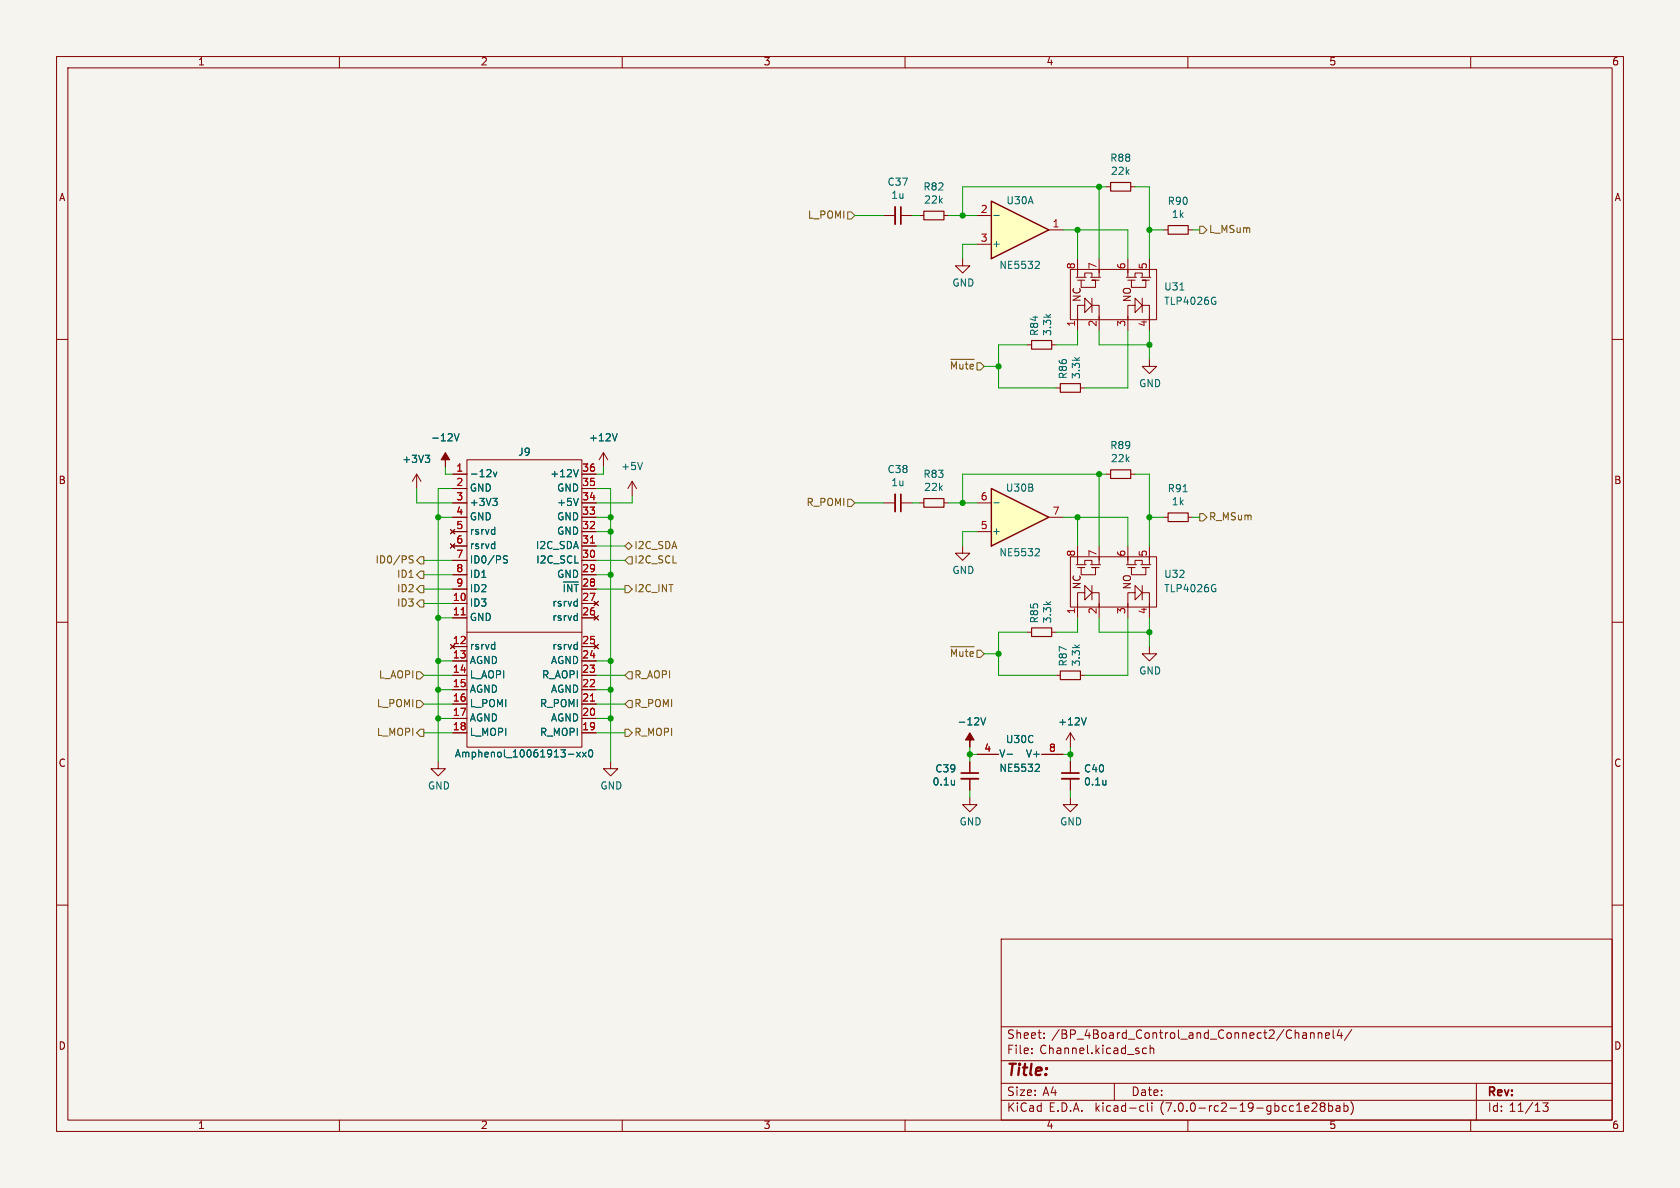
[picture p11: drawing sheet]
<svg xmlns="http://www.w3.org/2000/svg" width="297mm" height="210mm" viewBox="0 0 297 210" stroke-linecap="round" stroke-linejoin="round" font-family="sans-serif">
<path d="M0 0h297v210h-297z" fill="#f5f4ef" stroke="#f5f4ef" stroke-width=".18"/>
<g fill="none" stroke="#840000" stroke-width=".18">
<path d="M10 10h277v190h-277zM12 12h273v186h-273zM60 10v2M110 10v2M160 10v2M210 10v2M260 10v2M10 60h2M205.7 40.6h.8M210.1 40.6h.7M285 60h2M106.7 80l-.8 1.3"/>
<path d="M106.7 80v2.6M106.7 80l.7 1.3M10 110h2M285 110h2M10 160h2M285 160h2M177 166h108v32h-108zM60 198v2M110 198v2M160 198v2M177 194.5h108M177 191.5h108"/>
<path d="M177 187.5h108M177 181.5h108M182.4 186.1v.2M182.4 185.3v.2M184.6 183.4v.2M184.6 182.6v.2M197 191.5v3M201.8 195.5h.4M202 186l.3 .3 .4-.1M202.2 196.4l-.4 .1M202.7 185.3h-.4l-.3 .2M202.8 195v1.2l.3 .3"/>
<path d="M203.3 185.4l.2-.1h.4l.1 1M203.3 184.8v1.5M203.6 195v.1M203.6 195.5v1M210 198v2M230.5 182.6h.3l.2 .2v.8M231 183.5l-.5 .1M231 182.9l-.5 .1M231.7 182.7l.2-.1h.4v1M231.7 182.6v1M232 195.1l.5-.1 .2 .1 .1 .3-.9 1.1h.9M233 182.7l.3-.1h.3l.1 1"/>
<path d="M233 182.6v1M233.7 195.6l-.3 .3 .1 .4 .2 .2h.3l.2-.3v-.5l-.2-.1M233.7 195.6l-.3-.3 .3-.3h.3l.2 .2-.2 .4M233.7 195.6h.3M234.3 183.1l.7-.2v-.3h-.5l-.2 .2 .1 .7h.6M234.9 195.5h.4l.3 .2v.5l-.1 .2h-.6M234.9 195v1.5M235.7 182.1v1.2l.2 .3M236.2 195.5h.6l.1 1M236.8 182l-.4 1.1h.9M236.9 195.8l-.5 .1a.29 .29 0 0 0-.2 .3 .29 .29 0 0 0 .2 .3l.5-.1M237.1 182.6v1"/>
<path d="M237.6 195.5h.4l.3 .2v.5l-.1 .2h-.6M237.6 195v1.5M238.8 194.7a1.72 1.72 0 0 1 0 2.3M239 182l-1.3 1.9M260 198v2M261 191.5v6.5M272.8 195h.9l-.5 .5 .4 .2v.6l-.2 .2h-.4l-.2-.2"/>
</g>
<path d="M109.1 76.7l-.4 1.2" fill="none" stroke="#006464" stroke-width=".18"/>
<path d="M206.5 39.9h3.6v1.5h-3.6z" fill="none" stroke="#840000" stroke-width=".2"/>
<path d="M175.3 86.4l10.1 5-10.1 5.1z" fill="#ffffc2"/>
<path d="M175.3 86.4l10.1 5-10.1 5.1z" fill="none" stroke="#840000" stroke-width=".25"/>
<g fill="none" stroke="#840000" stroke-width=".18">
<path d="M156.2 38.1h2M159.3 38.1h2M195.6 33h.7M199.9 33h.8M170.2 45.7v1.3h1.2l-1.2 1.3-1.3-1.3h1.3M189.2 47.6h15.3v8.9h-15.3zM190.2 49h1.8M190.5 45.7v3.2M190.5 55.9v2.5M190.5 49.5h1.3M191.1 49.5v1.3h2.6v-1.3h-.7h1.3M191.8 48.9v-.6h1.2v.6"/>
<path d="M191.8 54v-1.3l1.2 1.3-1.2 1.2v-1.2h-1.3v2.5M192.8 49h1.8M193 54h1.3v2.5M193 52.7v2.5M194.3 45.7v3.2M194.3 55.9v2.5M199.1 49h1.8M199.4 45.7v3.2M199.4 55.9v2.5M199.4 49.5h1.3M200 49.5v1.3h2.6v-1.3h-.7h1.3M200.7 48.9v-.6h1.2v.6"/>
<path d="M200.7 54v-1.3l1.2 1.3-1.2 1.2v-1.2h-1.3v2.5M201.7 49h1.8M201.9 54h1.3v2.5M201.9 52.7v2.5M203.2 45.7v3.2M203.2 55.9v2.5M181.6 61h.8M185.9 61h.8M186.7 68.6h.8M191 68.6h.8M203.2 63.5v1.3h1.3l-1.3 1.2-1.3-1.2h1.3M73.7 83.8l-.8 1.3"/>
<path d="M73.7 83.8v2.6M73.7 83.8l.7 1.3M79.6 93.6l.8 .8M79.6 96.1l.8 .8M80 94h2.5M80 88.9h2.5M80 91.4h2.5M80 83.8h2.5M80 86.4h2.5M80 99.1h2.5M80 96.5h2.5M80.4 93.6l-.8 .8"/>
<path d="M80.4 96.1l-.8 .8M82.5 81.3h20.4v50.8h-20.4zM102.9 94h2.5M102.9 88.9h2.5M102.9 91.4h2.5M102.9 83.8h2.5M102.9 86.4h2.5M102.9 99.1h2.5M102.9 96.5h2.5M111.8 85.1l-.8 1.3M111.8 85.1v2.5M111.8 85.1l.7 1.3"/>
<path d="M172.7 94h2.6M172.7 88.9h2.6M185.4 91.4h2.6M189.2 98.4h15.3v8.9h-15.3zM190.2 99.8h1.8M190.5 96.5v3.2M191.8 99.7v-.6h1.2v.6M192.8 99.8h1.8M194.3 96.5v3.2M195.6 83.8h.7M199.1 99.8h1.8M199.4 96.5v3.2"/>
<path d="M199.9 83.8h.8M200.7 99.7v-.6h1.2v.6M201.7 99.8h1.8M203.2 96.5v3.2M205.7 91.4h.8M210.1 91.4h.7M79.6 113.9l.8 .8M80 106.7h2.5M80 109.2h2.5M80 114.3h2.5M80 116.8h2.5M80 119.4h2.5"/>
<path d="M80 104.1h2.5M80 101.6h2.5M80.4 113.9l-.8 .8M82.5 111.8h20.4M102.9 106.7h2.5M102.9 109.2h2.5M102.9 114.3h2.5M102.9 116.8h2.5M102.9 119.4h2.5M102.9 104.1h2.5M102.9 101.6h2.5M105 113.9l.8 .8"/>
<path d="M105 108.8l.8 .8M105 106.3l.8 .8M105.8 113.9l-.8 .8M105.8 108.8l-.8 .8M105.8 106.3l-.8 .8M181.6 111.8h.8M185.9 111.8h.8M190.5 100.3h1.3M190.5 106.7v2.5M191.1 100.3v1.3h2.6v-1.3h-.7h1.3M191.8 104.8v-1.3l1.2 1.3-1.2 1.2v-1.2h-1.3v2.5M193 104.8h1.3v2.5"/>
<path d="M193 103.5v2.5M194.3 106.7v2.5M199.4 100.3h1.3M199.4 106.7v2.5M200 100.3v1.3h2.6v-1.3h-.7h1.3M200.7 104.8v-1.3l1.2 1.3-1.2 1.2v-1.2h-1.3v2.5M201.9 104.8h1.3v2.5M201.9 103.5v2.5M203.2 114.3v1.3h1.3l-1.3 1.2-1.3-1.2h1.3M203.2 106.7v2.5M80 121.9h2.5M80 124.5h2.5"/>
<path d="M80 127h2.5M80 129.5h2.5M102.9 121.9h2.5M102.9 124.5h2.5M102.9 127h2.5M102.9 129.5h2.5M171.4 134.6v2.1M171.4 137.7v2M189.2 134.6v2.1M189.2 137.7v2M171.4 141v1.2h1.3l-1.3 1.3-1.2-1.3h1.2M189.2 141v1.2h1.3l-1.3 1.3-1.2-1.3h1.2"/>
</g>
<g fill="none" stroke="#006464" stroke-width=".18">
<path d="M208.6 51.3h.7M214.7 53.3h.2v.4l-.2 .1M214.8 52.5l.1 .1M80.3 76.7l.4 1.2 .5-1.2M75.2 80.5h.8l-.5 .5M75.7 81l.3 .2v.3l-.3 .2M87.1 88.1h.8l-.4 .5M87.2 83.4l.3 .9 .3-.9M87.8 88.6l.1 .2-.1 .5M89.1 98.3h.6M89.1 98.8l.5 .2 .1 .2-.1 .3h-.4M102.2 88.1l-.4 1.3"/>
<path d="M102.2 83l-.4 1.3M113.6 81.7l-.4 1.3M175.7 88.9h1M183.5 97l.3 .2-.1 .3-.7 .8h.8M99.8 103.3v1.3M101.1 103.3v1.3l-.7-1.3v1.3M101.5 103.3h.7M101.9 103.3v1.3M101.9 113.9l.2 .1M101.9 108.8l.2 .1M101.9 106.3l.2 .1M102.1 105.9v1.2"/>
<path d="M102.1 108.4v1.3M102.1 113.5v1.3M102.1 114.7l-.2 .1M102.1 109.6l-.2 .1M102.1 107.1h-.2M214.7 104.1h.2v.4l-.2 .1M214.8 103.3l.1 .1M100.5 133.3h.9M101.9 133l.7 .8M102.6 133l-.7 .8M103 133l.6 .8M103.6 133l-.6 .8"/>
<path d="M104.2 132.7l.2-.2a.68 .68 0 0 1 .4 .7 .68 .68 0 0 1-.4 .6l-.2-.1-.2-.4z"/>
</g>
<path d="M196.3 32.3h3.6v1.5h-3.6zM182.4 60.2h3.5v1.5h-3.5zM187.5 67.8h3.5v1.5h-3.5zM196.3 83.1h3.6v1.5h-3.6zM206.5 90.7h3.6v1.5h-3.6zM182.4 111h3.5v1.5h-3.5z" fill="none" stroke="#840000" stroke-width=".2"/>
<path d="M78.7 80l.8 1.3h-.8v1.3v-1.3h-.7z" fill="#840000" stroke="#840000" stroke-width=".18"/>
<path d="M158.2 36.6v3M169.9 137.7h3.1M187.7 137.7h3.1" fill="none" stroke="#840000" stroke-width=".33"/>
<path d="M159.3 36.6v3M169.9 136.7h3.1M187.7 136.7h3.1" fill="none" stroke="#840000" stroke-width=".3"/>
<path d="M104.4 96h.7M81.5 108.7h.7M104.4 123.9h.7" fill="none" stroke="#a90000" stroke-width=".18"/>
<path d="M175.3 35.6l10.1 5-10.1 5.1z" fill="#ffffc2"/>
<path d="M175.3 35.6l10.1 5-10.1 5.1z" fill="none" stroke="#840000" stroke-width=".25"/>
<g fill="none" stroke="#840000" stroke-width=".18">
<path d="M162.6 38.1h.7M166.9 38.1h.7M172.7 38.1h2.6M172.7 43.2h2.6M185.4 40.6h2.6M79.6 93.6l.8 .8M79.6 96.1l.8 .8M80 88.9h2.5M80 83.8h2.5M80 86.4h2.5M80 99.1h2.5M80 96.5h2.5"/>
<path d="M80 94h2.5M80 91.4h2.5M80.4 93.6l-.8 .8M80.4 96.1l-.8 .8M102.9 88.9h2.5M102.9 83.8h2.5M102.9 86.4h2.5M102.9 99.1h2.5M102.9 96.5h2.5M102.9 94h2.5M102.9 91.4h2.5M156.2 88.9h2"/>
<path d="M159.3 88.9h2M162.6 88.9h.7M166.9 88.9h.7M170.2 96.5v1.3h1.2l-1.2 1.3-1.3-1.3h1.3M79.6 113.9l.8 .8M80 119.4h2.5M80 106.7h2.5M80 109.2h2.5M80 114.3h2.5M80 116.8h2.5M80 104.1h2.5M80 101.6h2.5"/>
<path d="M80.4 113.9l-.8 .8M102.9 119.4h2.5M102.9 106.7h2.5M102.9 109.2h2.5M102.9 114.3h2.5M102.9 116.8h2.5M102.9 104.1h2.5M102.9 101.6h2.5M105 113.9l.8 .8M105 108.8l.8 .8M105 106.3l.8 .8M105.8 113.9l-.8 .8"/>
<path d="M105.8 108.8l-.8 .8M105.8 106.3l-.8 .8M186.7 119.4h.8M191 119.4h.8M77.5 134.6v1.3h1.2l-1.2 1.3-1.3-1.3h1.3M80 121.9h2.5M80 124.5h2.5M80 127h2.5M80 129.5h2.5M102.9 121.9h2.5M102.9 124.5h2.5M102.9 127h2.5"/>
<path d="M102.9 129.5h2.5M107.9 134.6v1.3h1.3l-1.3 1.3-1.2-1.3h1.2M171.4 134.6v2.1M171.4 137.7v2M172.7 133.4h3.8M184.1 133.4h3.9M189.2 129.5l-.7 1.3M189.2 129.5v2.6M189.2 134.6v2.1M189.2 137.7v2M189.2 129.5l.8 1.3"/>
</g>
<g fill="none" stroke="#006464" stroke-width=".18">
<path d="M175.7 38.1h1M183.5 46.2l.3 .2-.1 .3-.7 .8h.8M80.3 76.7l.4 1.2 .5-1.2M109.1 76.7l-.4 1.2M75.2 80.5h.8l-.5 .5M75.7 81l.3 .2v.3l-.3 .2M87.1 88.1h.8l-.4 .5M87.2 83.4l.3 .9 .3-.9M87.8 88.6l.1 .2-.1 .5M89.1 98.8l.5 .2 .1 .2-.1 .3h-.4M89.1 98.3h.6M102.2 88.1l-.4 1.3"/>
<path d="M102.2 83l-.4 1.3M99.8 103.3v1.3M101.1 103.3v1.3l-.7-1.3v1.3M101.5 103.3h.7M101.9 103.3v1.3M101.9 113.9l.2 .1M101.9 108.8l.2 .1M101.9 106.3l.2 .1M102.1 105.9v1.2M102.1 108.4v1.3M102.1 113.5v1.3M102.1 114.7l-.2 .1"/>
<path d="M102.1 109.6l-.2 .1M102.1 107.1h-.2M100.5 133.3h.9M101.9 133l.7 .8M102.6 133l-.7 .8M103 133l.6 .8M103.6 133l-.6 .8M104.2 132.7l.2-.2a.68 .68 0 0 1 .4 .7 .68 .68 0 0 1-.4 .6l-.2-.1-.2-.4zM173.4 126.9l.4 1.3 .5-1.3M178 133.3h1M183.5 135.1l.3 .2-.1 .3-.7 .8h.8M192 126.9l-.4 1.3"/>
</g>
<path d="M163.3 37.3h3.6v1.6h-3.6zM163.3 88.1h3.6v1.6h-3.6zM187.5 118.6h3.5v1.5h-3.5z" fill="none" stroke="#840000" stroke-width=".2"/>
<path d="M158.2 87.4v3" fill="none" stroke="#840000" stroke-width=".33"/>
<path d="M159.3 87.4v3" fill="none" stroke="#840000" stroke-width=".3"/>
<path d="M171.4 129.5l.8 1.3h-.8v1.3v-1.3h-.7z" fill="#840000" stroke="#840000" stroke-width=".18"/>
<g fill="none" stroke="#725600" stroke-width=".18">
<path d="M149.9 37.5h.6l.6 .6-.6 .6h-.6zM212.1 40h.6l.7 .6-.7 .7h-.6zM168.1 63.5h4.1M168.2 65.2v-1.2l.4 .9 .5-.9v1.2M170.8 64v1.1M172.7 64.1h.7l.6 .7-.6 .6h-.7zM72.4 98.7l.5 .3 .1 .3-.2 .2h-.5M73 98.3h-.4l-.2 .1M74.3 98.4h.6v1.3h-.6l-.6-.6zM110.5 96.5l.6-.6 .7 .6-.7 .7zM111.1 98.4h.7v1.3h-.7l-.6-.6zM149.9 88.3h.6l.6 .6-.6 .6h-.6z"/>
<path d="M212.1 90.8h.6l.7 .6-.7 .7h-.6zM73.7 118.7h.6l.6 .7-.6 .6h-.6zM74.3 101h.6v1.2h-.6l-.6-.6zM74.3 103.5h.6v1.3h-.6l-.6-.7zM74.3 106h.6v1.3h-.6l-.6-.6zM110.5 103.5h.6l.7 .6-.7 .7h-.6zM111.1 118.7h.7v1.3h-.7l-.6-.6zM168.1 114.3h4.1M168.2 116v-1.2l.4 .9 .5-.9v1.2M170.8 114.8v1.1M172.7 114.9h.7l.6 .7-.6 .6h-.7zM73.7 123.8h.6l.6 .7-.6 .6h-.6z"/>
<path d="M74.3 128.9h.6v1.3h-.6l-.6-.7zM110.5 128.9h.6l.7 .6-.7 .7h-.6zM110.5 124.5l.6-.7h.7v1.3h-.7z"/>
</g>
<g fill="none" stroke="#009600" stroke-width=".18">
<path d="M151.1 38.1h5.1M161.3 38.1h1.3M167.6 38.1h5.1M194.3 33v12.7M195.6 33h-25.4v5.1M200.7 33h2.5v12.7M172.7 43.2h-2.5v2.5M188 40.6h11.4v5.1M190.5 40.6v5.1M190.5 58.4v2.6h-3.8M194.3 58.4v2.6h8.9M199.4 58.4v10.2h-7.6"/>
<path d="M203.2 58.4v5.1M203.2 40.6h2.5M210.8 40.6h1.3M174 64.8h2.5M181.6 61h-5.1v7.6h10.2M73.7 86.4v2.5h6.3M74.9 99.1h5.1M77.5 91.4h2.5M78.7 82.6v1.2h1.3M80 86.4h-2.5v48.2M105.4 94h2.5M105.4 91.4h2.5"/>
<path d="M105.4 86.4h2.5v48.2M105.4 99.1h5.1M105.4 96.5h5.1M106.7 82.6v1.2h-1.3M111.8 87.6v1.3h-6.4M151.1 88.9h5.1M161.3 88.9h1.3M167.6 88.9h5.1M172.7 94h-2.5v2.5M188 91.4h11.4v5.1M190.5 91.4v5.1M194.3 83.8v12.7"/>
<path d="M195.6 83.8h-25.4v5.1M200.7 83.8h2.5v12.7M203.2 91.4h2.5M210.8 91.4h1.3M74.9 119.4h5.1M74.9 104.1h5.1M74.9 101.6h5.1M74.9 106.7h5.1M77.5 116.8h2.5M77.5 109.2h2.5M105.4 119.4h5.1M105.4 116.8h2.5"/>
<path d="M105.4 104.1h5.1M105.4 101.6h2.5M174 115.6h2.5M181.6 111.8h-5.1v7.6h10.2M190.5 109.2v2.6h-3.8M194.3 109.2v2.6h8.9M199.4 109.2v10.2h-7.6M203.2 109.2v5.1M74.9 124.5h5.1M74.9 129.5h5.1M77.5 127h2.5M77.5 121.9h2.5"/>
<path d="M105.4 124.5h5.1M105.4 127h2.5M105.4 129.5h5.1M105.4 121.9h2.5M171.4 132.1v2.5M171.4 139.7v1.3M171.4 133.4h1.3M188 133.4h1.2M189.2 132.1v2.5M189.2 139.7v1.3"/>
</g>
<path d="M104.4 96h.7M81.5 108.7h.7M104.4 123.9h.7" fill="none" stroke="#a90000" stroke-width=".18"/>
<g fill="#009600" stroke="#009600" stroke-width=".18">
<circle cx="107.9" cy="116.8" r=".46"/>
<circle cx="107.9" cy="121.9" r=".46"/>
<circle cx="77.5" cy="91.4" r=".46"/>
<circle cx="107.9" cy="91.4" r=".46"/>
<circle cx="203.2" cy="40.6" r=".46"/>
<circle cx="194.3" cy="33" r=".46"/>
<circle cx="203.2" cy="61" r=".46"/>
<circle cx="170.2" cy="88.9" r=".46"/>
<circle cx="190.5" cy="91.4" r=".46"/>
<circle cx="194.3" cy="83.8" r=".46"/>
<circle cx="203.2" cy="91.4" r=".46"/>
<circle cx="203.2" cy="111.8" r=".46"/>
<circle cx="176.5" cy="115.6" r=".46"/>
<circle cx="171.4" cy="133.4" r=".46"/>
<circle cx="107.9" cy="94" r=".46"/>
<circle cx="189.2" cy="133.4" r=".46"/>
<circle cx="107.9" cy="127" r=".46"/>
<circle cx="107.9" cy="101.6" r=".46"/>
<circle cx="77.5" cy="109.2" r=".46"/>
<circle cx="77.5" cy="116.8" r=".46"/>
<circle cx="77.5" cy="127" r=".46"/>
<circle cx="77.5" cy="121.9" r=".46"/>
<circle cx="170.2" cy="38.1" r=".46"/>
<circle cx="190.5" cy="40.6" r=".46"/>
<circle cx="176.5" cy="64.8" r=".46"/>
</g>
<text font-size="2.8" fill="#840000" x="178" y="190.8">Title:</text>
<g font-size="2.1" fill="#840000">
<text x="178" y="183.9">Sheet:</text>
<text x="185.9" y="183.9">/BP_4Board_Control_and_Connect2/Channel4/</text>
<text x="178" y="186.6">File:</text>
<text x="183.8" y="186.6">Channel.kicad_sch</text>
<text x="178" y="196.8">KiCad</text>
<text x="178" y="194">Size:</text>
<text x="184.3" y="194">A4</text>
<text x="185.4" y="196.8">E.D.A.</text>
<text x="193.7" y="196.8">kicad-cli</text>
<text x="200" y="194">Date:</text>
<text x="205.2" y="196.8">(7.0.0-rc2-19-gbcc1e28bab)</text>
<text x="263" y="194.2">Rev:</text>
<text x="263" y="196.8">Id: 11/13</text>
</g>
<g font-size="1.8" fill="#840000">
<text x="35" y="11.8">1</text>
<text x="85" y="11.8">2</text>
<text x="135" y="11.8">3</text>
<text x="185" y="11.8">4</text>
<text x="235" y="11.8">5</text>
<text x="285" y="11.8">6</text>
<text x="10.4" y="35.8">A</text>
<text x="285.4" y="35.8">A</text>
<text x="191.3" y="53.4" transform="rotate(-90 191.3 53.4)">NC</text>
<text x="200.2" y="53.5" transform="rotate(-90 200.2 53.5)">NO</text>
<text x="10.3" y="85.8">B</text>
<text x="285.3" y="85.8">B</text>
<text x="191.3" y="104.2" transform="rotate(-90 191.3 104.2)">NC</text>
<text x="200.2" y="104.3" transform="rotate(-90 200.2 104.3)">NO</text>
<text x="10.3" y="135.8">C</text>
<text x="285.3" y="135.8">C</text>
<text x="10.3" y="185.8">D</text>
<text x="285.3" y="185.8">D</text>
<text x="35" y="199.8">1</text>
<text x="85" y="199.8">2</text>
<text x="135" y="199.8">3</text>
<text x="185" y="199.8">4</text>
<text x="235" y="199.8">5</text>
<text x="285" y="199.8">6</text>
</g>
<g font-size="1.8" fill="#006464">
<text x="196.2" y="28.9">R88</text>
<text x="156.8" y="33.1">C37</text>
<text x="157.5" y="35.4">1u</text>
<text x="163.2" y="33.9">R82</text>
<text x="196.3" y="31.2">22k</text>
<text x="163.3" y="36.3">22k</text>
<text x="177.9" y="36.4">U30A</text>
<text x="206.4" y="36.5">R90</text>
<text x="207.1" y="38.8">1k</text>
<text x="175.4" y="44">+</text>
<text x="176.6" y="47.8">NE5532</text>
<text x="168.3" y="50.9">GND</text>
<text x="205.7" y="51.6">U31</text>
<text x="183.8" y="59.5" transform="rotate(-90 183.8 59.5)">R84</text>
<text x="186.1" y="59.5" transform="rotate(-90 186.1 59.5)">3.3k</text>
<text x="205.7" y="54.2">TLP4026G</text>
<text x="188.9" y="67.1" transform="rotate(-90 188.9 67.1)">R86</text>
<text x="191.2" y="67.1" transform="rotate(-90 191.2 67.1)">3.3k</text>
<text x="201.3" y="68.7">GND</text>
<text x="71.1" y="82.1">+3V3</text>
<text x="76.1" y="78.3">-12V</text>
<text x="91.6" y="80.8">J9</text>
<text x="104.1" y="78.3">+12V</text>
<text x="109.8" y="83.4">+5V</text>
<text x="156.8" y="83.9">C38</text>
<text x="196.2" y="79.7">R89</text>
<text x="196.3" y="82">22k</text>
<text x="83.1" y="84.6">-12v</text>
<text x="83.1" y="87.2">GND</text>
<text x="83.1" y="89.7">+3V3</text>
<text x="97.2" y="84.6">+12V</text>
<text x="98.4" y="89.7">+5V</text>
<text x="98.4" y="87.2">GND</text>
<text x="157.5" y="86.2">1u</text>
<text x="163.2" y="84.7">R83</text>
<text x="163.3" y="87.1">22k</text>
<text x="177.8" y="87.2">U30B</text>
<text x="206.4" y="87.3">R91</text>
<text x="207.1" y="89.6">1k</text>
<text x="83.1" y="92.3">GND</text>
<text x="83.1" y="94.8">rsrvd</text>
<text x="98.4" y="94.8">GND</text>
<text x="98.4" y="92.3">GND</text>
<text x="175.4" y="94.8">+</text>
<text x="83.1" y="97.3">rsrvd</text>
<text x="83.1" y="99.9">ID0/PS</text>
<text x="94.6" y="97.3">I2C_SDA</text>
<text x="94.7" y="99.9">I2C_SCL</text>
<text x="168.3" y="101.7">GND</text>
<text x="176.6" y="98.6">NE5532</text>
<text x="83.1" y="107.5">ID3</text>
<text x="83.1" y="102.4">ID1</text>
<text x="83.1" y="105">ID2</text>
<text x="97.5" y="107.5">rsrvd</text>
<text x="98.4" y="102.4">GND</text>
<text x="205.7" y="102.4">U32</text>
<text x="205.7" y="105">TLP4026G</text>
<text x="83.1" y="110">GND</text>
<text x="97.5" y="110">rsrvd</text>
<text x="183.8" y="110.3" transform="rotate(-90 183.8 110.3)">R85</text>
<text x="186.1" y="110.3" transform="rotate(-90 186.1 110.3)">3.3k</text>
<text x="83.1" y="115.1">rsrvd</text>
<text x="83.1" y="117.7">AGND</text>
<text x="97.3" y="117.7">AGND</text>
<text x="97.5" y="115.1">rsrvd</text>
<text x="188.9" y="117.9" transform="rotate(-90 188.9 117.9)">R87</text>
<text x="191.2" y="117.9" transform="rotate(-90 191.2 117.9)">3.3k</text>
<text x="201.3" y="119.5">GND</text>
<text x="83.1" y="120.2">L_AOPI</text>
<text x="83.1" y="122.7">AGND</text>
<text x="83.1" y="125.3">L_POMI</text>
<text x="95.3" y="125.3">R_POMI</text>
<text x="95.7" y="120.2">R_AOPI</text>
<text x="97.3" y="122.7">AGND</text>
<text x="83.1" y="127.8">AGND</text>
<text x="83.1" y="130.4">L_MOPI</text>
<text x="95.3" y="130.4">R_MOPI</text>
<text x="97.3" y="127.8">AGND</text>
<text x="169.2" y="128.5">-12V</text>
<text x="177.8" y="131.6">U30C</text>
<text x="187" y="128.5">+12V</text>
<text x="80.3" y="134.2">Amphenol_10061913-xx0</text>
<text x="165.3" y="136.8">C39</text>
<text x="176.6" y="136.7">NE5532</text>
<text x="176.7" y="134.2">V-</text>
<text x="181.2" y="134.2">V+</text>
<text x="191.6" y="136.8">C40</text>
<text x="75.6" y="139.8">GND</text>
<text x="106.1" y="139.8">GND</text>
<text x="164.8" y="139.1">0.1u</text>
<text x="191.6" y="139.1">0.1u</text>
<text x="169.6" y="146.2">GND</text>
<text x="187.4" y="146.2">GND</text>
</g>
<g font-size="1.8" fill="#725600">
<text x="142.7" y="38.9">L_POMI</text>
<text x="213.7" y="41.5">L_MSum</text>
<text x="167.8" y="66.2">~{Mute}</text>
<text x="142.5" y="89.7">R_POMI</text>
<text x="213.7" y="92.3">R_MSum</text>
<text x="66.3" y="99.9">ID0/PS</text>
<text x="112.1" y="97.3">I2C_SDA</text>
<text x="112.1" y="99.9">I2C_SCL</text>
<text x="70.1" y="102.4">ID1</text>
<text x="70.1" y="105">ID2</text>
<text x="70.1" y="107.5">ID3</text>
<text x="112.1" y="105">I2C_INT</text>
<text x="167.8" y="117">~{Mute}</text>
<text x="66.5" y="125.3">L_POMI</text>
<text x="66.9" y="120.2">L_AOPI</text>
<text x="112.1" y="125.3">R_POMI</text>
<text x="112.1" y="120.2">R_AOPI</text>
<text x="66.5" y="130.4">L_MOPI</text>
<text x="112.1" y="130.4">R_MOPI</text>
</g>
<g font-size="1.8" fill="#a90000">
<text x="173.3" y="37.8">2</text>
<text x="186" y="40.4">1</text>
<text x="173.3" y="42.9">3</text>
<text x="190.2" y="47.7" transform="rotate(-90 190.2 47.7)">8</text>
<text x="194.1" y="47.7" transform="rotate(-90 194.1 47.7)">7</text>
<text x="199.1" y="47.7" transform="rotate(-90 199.1 47.7)">6</text>
<text x="202.9" y="47.7" transform="rotate(-90 202.9 47.7)">5</text>
<text x="190.2" y="57.8" transform="rotate(-90 190.2 57.8)">1</text>
<text x="194.1" y="57.8" transform="rotate(-90 194.1 57.8)">2</text>
<text x="199.1" y="57.8" transform="rotate(-90 199.1 57.8)">3</text>
<text x="202.9" y="57.8" transform="rotate(-90 202.9 57.8)">4</text>
<text x="80.6" y="83.6">1</text>
<text x="102.9" y="83.6">36</text>
<text x="80.6" y="86.1">2</text>
<text x="80.6" y="88.6">3</text>
<text x="102.9" y="88.6">34</text>
<text x="102.9" y="86.1">35</text>
<text x="173.3" y="88.6">6</text>
<text x="80.6" y="91.2">4</text>
<text x="80.6" y="93.7">5</text>
<text x="102.9" y="93.7">32</text>
<text x="102.9" y="91.2">33</text>
<text x="173.3" y="93.7">5</text>
<text x="186" y="91.2">7</text>
<text x="80.6" y="96.3">6</text>
<text x="80.6" y="98.8">7</text>
<text x="80.6" y="101.3">8</text>
<text x="102.9" y="101.3">29</text>
<text x="102.9" y="98.8">30</text>
<text x="102.9" y="96.3">31</text>
<text x="190.2" y="98.5" transform="rotate(-90 190.2 98.5)">8</text>
<text x="194.1" y="98.5" transform="rotate(-90 194.1 98.5)">7</text>
<text x="199.1" y="98.5" transform="rotate(-90 199.1 98.5)">6</text>
<text x="202.9" y="98.5" transform="rotate(-90 202.9 98.5)">5</text>
<text x="80" y="106.4">10</text>
<text x="80.6" y="103.9">9</text>
<text x="102.9" y="106.4">27</text>
<text x="102.9" y="103.9">28</text>
<text x="80" y="109">11</text>
<text x="102.9" y="109">26</text>
<text x="190.2" y="108.6" transform="rotate(-90 190.2 108.6)">1</text>
<text x="194.1" y="108.6" transform="rotate(-90 194.1 108.6)">2</text>
<text x="199.1" y="108.6" transform="rotate(-90 199.1 108.6)">3</text>
<text x="202.9" y="108.6" transform="rotate(-90 202.9 108.6)">4</text>
<text x="80" y="114">12</text>
<text x="80" y="116.6">13</text>
<text x="80" y="119.1">14</text>
<text x="102.9" y="119.1">23</text>
<text x="102.9" y="116.6">24</text>
<text x="102.9" y="114">25</text>
<text x="80" y="121.7">15</text>
<text x="80" y="124.2">16</text>
<text x="102.9" y="124.2">21</text>
<text x="102.9" y="121.7">22</text>
<text x="80" y="126.7">17</text>
<text x="80" y="129.3">18</text>
<text x="102.9" y="129.3">19</text>
<text x="102.9" y="126.7">20</text>
<text x="174" y="133.1">4</text>
<text x="185.4" y="133.1">8</text>
</g>
</svg>
